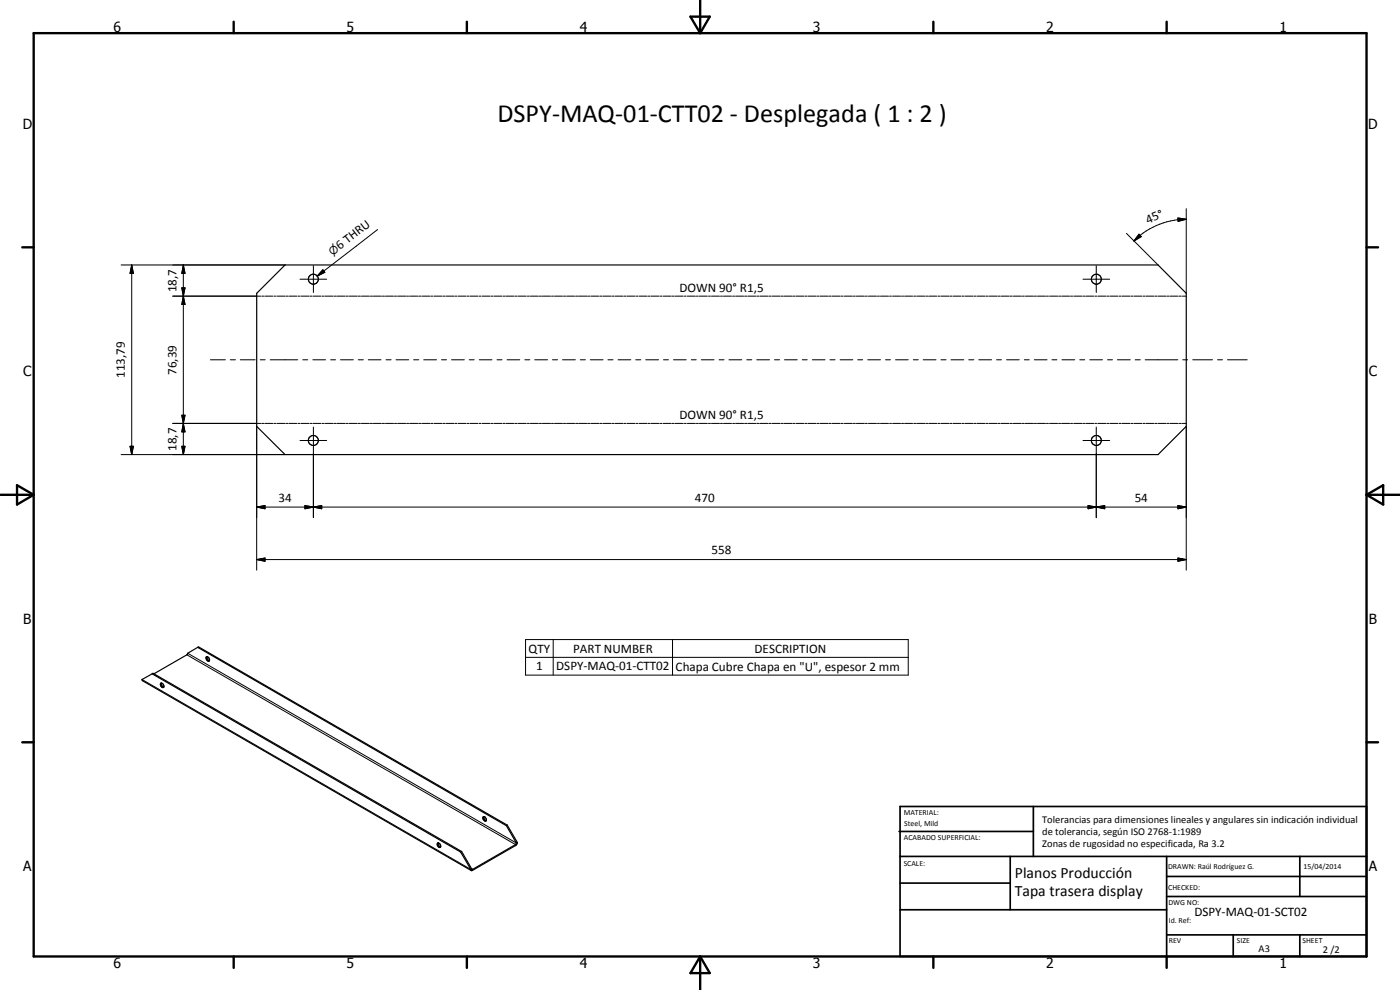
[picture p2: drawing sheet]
<svg xmlns="http://www.w3.org/2000/svg" width="420mm" height="297mm" viewBox="0 0 420 297" stroke-linecap="round" stroke-linejoin="round" font-family="sans-serif">
<g fill="none" stroke="#000" stroke-width=".35">
<path d="M85.5 79.5h262l8.5 8.5v39.9l-8.5 8.5h-262l-8.5-8.5v-39.9zM59.3 194.2l-3 1.8-.2 .5-9.9 5.7M59.3 194.2l.3-.1 92.6 53.5M59.3 194.2l92.7 53.5M61.9 197.1a.73 .73 0 0 1 .9 .4 .73 .73 0 0 1-.2 .9 1.04 1.04 0 0 1-.7-1.3zM62.1 197l.1 .7 .6 .5M45.7 202.2l-3.1 1.7 .2 .4 98.6 56.9M45.7 202.2l.2-.2 92.6 53.5M45.7 202.2l92.5 53.5M48.2 205.1l.1-.1a.82 .82 0 0 1 .7 .4 .82 .82 0 0 1 0 .9 .93 .93 0 0 1-.8-1.2zM48.4 204.9l.2 .9 .5 .4M131.3 253a.74 .74 0 0 1 .8 .4 .74 .74 0 0 1-.2 .9l-.5-.4z"/>
<path d="M131.5 252.9a1.02 1.02 0 0 0 .7 1.2M138.2 255.7l3.1 5.2M138.5 255.5l3.1 5.2M138.5 255.5l-.3 .2M145.1 245a.77 .77 0 0 1 .8 .5 .77 .77 0 0 1-.2 .9 .9 .9 0 0 1-.6-1.4zM145.2 245l.2 .8 .5 .4M152 247.7l3 5.2M152.2 247.6l3.1 5.2M152.2 247.6l-.2 .1M155 252.9l-.3 .5-12.9 7.5-.2-.2M155.3 252.8l-.3 .1M155.3 252.8l-.6 .9-12.9 7.5h-.4"/>
<path d="M141.3 260.9l.1 .3M141.6 260.7l-.3 .2"/>
<circle cx="94.1" cy="83.8" r="1.5"/>
<circle cx="329" cy="83.8" r="1.5"/>
<circle cx="94" cy="132.2" r="1.51"/>
<circle cx="329" cy="132.2" r="1.49"/>
</g>
<g fill="none" stroke="#000" stroke-width=".3">
<path d="M36.4 79.5h49.1M39.5 79.5l.5 2.5h-1zM39.5 79.5v56.9M55 79.5l.5 2.5h-.9zM55 79.5v56.9M94.1 79.8v8M113.3 68.9l-18.1 13.9M329 79.8v8M338.1 70l9.4 9.5M341.8 70.3l.7 .7-2.2 1.3zM353.5 65.4l2.5 .4-2.4 .6zM356 62.6v25.4"/>
<path d="M356 65.8a22.2 22.2 0 0 0-15.7 6.5M51.8 88.9h26.5M54.6 86.4h.9l-.5 2.5zM55 88.9l.5 2.5h-.9zM78.6 88.9h.6M79.4 88.9h2.5M82.2 88.9h.6M83.1 88.9h2.4M85.8 88.9h.6M86.7 88.9h2.4M89.4 88.9h.6M90 83.8h8"/>
<path d="M90.3 88.9h2.4M93 88.9h.6M93.9 88.9h2.4M96.7 88.9h.6M96.9 80.9l.6 .8-2.3 1.1zM97.6 88.9h2.4M100.3 88.9h.6M101.2 88.9h2.4M103.9 88.9h.6M104.8 88.9h2.4M107.5 88.9h.7M108.4 88.9h2.5"/>
<path d="M111.2 88.9h.6M112 88.9h2.5M114.8 88.9h.6M115.7 88.9h2.4M118.4 88.9h.6M119.3 88.9h2.4M122 88.9h.6M122.9 88.9h2.4M125.6 88.9h.7M126.6 88.9h2.4M129.3 88.9h.6M130.2 88.9h2.4"/>
<path d="M132.9 88.9h.6M133.8 88.9h2.4M136.5 88.9h.6M137.4 88.9h2.5M140.2 88.9h.5M141 88.9h2.5M143.8 88.9h.5M144.7 88.9h2.4M147.4 88.9h.6M148.3 88.9h2.4M151 88.9h.6M151.9 88.9h2.4"/>
<path d="M154.6 88.9h.6M155.5 88.9h2.4M158.3 88.9h.6M159.2 88.9h2.4M161.9 88.9h.6M162.8 88.9h2.4M165.5 88.9h.6M166.4 88.9h2.4M169.1 88.9h.6M170 88.9h2.5M172.8 88.9h.6M173.6 88.9h2.5"/>
<path d="M176.3 88.9h.7M177.3 88.9h2.4M180 88.9h.6M180.9 88.9h2.4M183.6 88.9h.6M184.5 88.9h2.4M187.2 88.9h.7M188.2 88.9h2.4M190.9 88.9h.6M191.8 88.9h2.4M194.5 88.9h.6M195.4 88.9h2.4"/>
<path d="M198.1 88.9h.6M199 88.9h2.5M201.7 88.9h.6M202.6 88.9h2.5M205.4 88.9h.5M206.3 88.9h2.4M209 88.9h.6M209.9 88.9h2.4M212.6 88.9h.6M213.5 88.9h2.4M216.2 88.9h.6M217.1 88.9h2.4"/>
<path d="M219.9 88.9h.6M220.8 88.9h2.4M223.5 88.9h.6M224.4 88.9h2.4M227.1 88.9h.6M228 88.9h2.4M230.7 88.9h.6M231.6 88.9h2.4M234.3 88.9h.7M235.2 88.9h2.5M237.9 88.9h.7M238.9 88.9h2.4"/>
<path d="M241.6 88.9h.6M242.5 88.9h2.4M245.2 88.9h.6M246.1 88.9h2.5M248.8 88.9h.7M249.8 88.9h2.4M252.5 88.9h.6M253.4 88.9h2.4M256.1 88.9h.6M257 88.9h2.4M259.7 88.9h.6M260.6 88.9h2.4"/>
<path d="M263.3 88.9h.6M264.2 88.9h2.4M267 88.9h.5M267.9 88.9h2.4M270.6 88.9h.6M271.5 88.9h2.4M274.2 88.9h.6M275.1 88.9h2.4M277.8 88.9h.6M278.7 88.9h2.4M281.5 88.9h.6M282.4 88.9h2.4"/>
<path d="M285.1 88.9h.6M286 88.9h2.4M288.7 88.9h.6M289.6 88.9h2.4M292.3 88.9h.6M293.2 88.9h2.4M295.9 88.9h.7M296.9 88.9h2.4M299.6 88.9h.6M300.5 88.9h2.4M303.2 88.9h.6M304.1 88.9h2.4"/>
<path d="M306.8 88.9h.6M307.7 88.9h2.5M310.4 88.9h.7M311.4 88.9h2.4M314.1 88.9h.6M315 88.9h2.4M317.7 88.9h.6M318.6 88.9h2.4M321.3 88.9h.6M322.2 88.9h2.4M324.9 88.9h.6M325 83.8h8"/>
<path d="M325.8 88.9h2.4M328.6 88.9h.5M329.5 88.9h2.4M332.2 88.9h.6M333.1 88.9h2.4M335.8 88.9h.6M336.7 88.9h2.4M339.4 88.9h.6M340.3 88.9h2.4M343.1 88.9h.6M343.9 88.9h2.5M346.7 88.9h.6"/>
<path d="M347.6 88.9h2.4M350.3 88.9h.6M351.2 88.9h2.4M353.9 88.9h.6M354.8 88.9h1.2M63.1 107.9h4.5M69.1 107.9h1.5M72.1 107.9h4.5M78.1 107.9h1.5M81.1 107.9h8.3M90.9 107.9h1.5M93.9 107.9h3.8"/>
<path d="M99.2 107.9h1.5M102.2 107.9h3.8M107.5 107.9h1.5M110.5 107.9h3.8M115.9 107.9h1.5M118.9 107.9h3.8M124.2 107.9h1.5M127.2 107.9h3.8M132.5 107.9h1.5M135.5 107.9h3.8M140.8 107.9h1.5M143.8 107.9h3.8"/>
<path d="M149.2 107.9h1.5M152.2 107.9h3.8M157.5 107.9h1.5M160.5 107.9h3.8M165.8 107.9h1.5M168.8 107.9h3.9M174.1 107.9h1.6M177.2 107.9h3.8M182.4 107.9h1.6M185.5 107.9h3.8M190.8 107.9h1.5M193.8 107.9h3.8"/>
<path d="M199.1 107.9h1.5M202.1 107.9h3.8M207.5 107.9h1.4M210.5 107.9h3.8M215.8 107.9h1.5M218.8 107.9h3.8M224.1 107.9h1.5M227.1 107.9h3.9M232.4 107.9h1.6M235.4 107.9h3.9M240.8 107.9h1.5M243.8 107.9h3.8"/>
<path d="M249.1 107.9h1.5M252.1 107.9h3.8M257.4 107.9h1.5M260.4 107.9h3.8M265.8 107.9h1.4M268.8 107.9h3.8M274.1 107.9h1.5M277.1 107.9h3.8M282.4 107.9h1.5M285.4 107.9h3.9M290.7 107.9h1.6M293.7 107.9h3.9"/>
<path d="M299.1 107.9h1.5M302.1 107.9h3.8M307.4 107.9h1.5M310.4 107.9h3.8M315.7 107.9h1.5M318.7 107.9h3.8M324.1 107.9h1.4M327.1 107.9h3.8M332.4 107.9h1.5M335.4 107.9h3.8M340.7 107.9h1.5M343.7 107.9h9.8"/>
<path d="M355 107.9h1.4M358 107.9h5.9M365.4 107.9h1.5M368.4 107.9h5.9M36.4 136.4h49.1M39 133.9h1l-.5 2.5zM51.8 127h26.5M54.6 124.6h.9l-.5 2.4zM54.6 133.9h.9l-.5 2.5zM55 127l.5 2.6h-.9zM77 127.9v43.2M78.6 127h.6"/>
<path d="M79.4 127h2.5M82.2 127h.6M83.1 127h2.4M85.8 127h.6M86.7 127h2.4M89.4 127h.6M90 132.2h8M90.3 127h2.4M93 127h.6M93.9 127h2.4M94.1 128.1v27.2M96.7 127h.6"/>
<path d="M97.6 127h2.4M100.3 127h.6M101.2 127h2.4M103.9 127h.6M104.8 127h2.4M107.5 127h.7M108.4 127h2.5M111.2 127h.6M112 127h2.5M114.8 127h.6M115.7 127h2.4M118.4 127h.6"/>
<path d="M119.3 127h2.4M122 127h.6M122.9 127h2.4M125.6 127h.7M126.6 127h2.4M129.3 127h.6M130.2 127h2.4M132.9 127h.6M133.8 127h2.4M136.5 127h.6M137.4 127h2.5M140.2 127h.5"/>
<path d="M141 127h2.5M143.8 127h.5M144.7 127h2.4M147.4 127h.6M148.3 127h2.4M151 127h.6M151.9 127h2.4M154.6 127h.6M155.5 127h2.4M158.3 127h.6M159.2 127h2.4M161.9 127h.6"/>
<path d="M162.8 127h2.4M165.5 127h.6M166.4 127h2.4M169.1 127h.6M170 127h2.5M172.8 127h.6M173.6 127h2.5M176.3 127h.7M177.3 127h2.4M180 127h.6M180.9 127h2.4M183.6 127h.6"/>
<path d="M184.5 127h2.4M187.2 127h.7M188.2 127h2.4M190.9 127h.6M191.8 127h2.4M194.5 127h.6M195.4 127h2.4M198.1 127h.6M199 127h2.5M201.7 127h.6M202.6 127h2.5M205.4 127h.5"/>
<path d="M206.3 127h2.4M209 127h.6M209.9 127h2.4M212.6 127h.6M213.5 127h2.4M216.2 127h.6M217.1 127h2.4M219.9 127h.6M220.8 127h2.4M223.5 127h.6M224.4 127h2.4M227.1 127h.6"/>
<path d="M228 127h2.4M230.7 127h.6M231.6 127h2.4M234.3 127h.7M235.2 127h2.5M237.9 127h.7M238.9 127h2.4M241.6 127h.6M242.5 127h2.4M245.2 127h.6M246.1 127h2.5M248.8 127h.7"/>
<path d="M249.8 127h2.4M252.5 127h.6M253.4 127h2.4M256.1 127h.6M257 127h2.4M259.7 127h.6M260.6 127h2.4M263.3 127h.6M264.2 127h2.4M267 127h.5M267.9 127h2.4M270.6 127h.6"/>
<path d="M271.5 127h2.4M274.2 127h.6M275.1 127h2.4M277.8 127h.6M278.7 127h2.4M281.5 127h.6M282.4 127h2.4M285.1 127h.6M286 127h2.4M288.7 127h.6M289.6 127h2.4M292.3 127h.6"/>
<path d="M293.2 127h2.4M295.9 127h.7M296.9 127h2.4M299.6 127h.6M300.5 127h2.4M303.2 127h.6M304.1 127h2.4M306.8 127h.6M307.7 127h2.5M310.4 127h.7M311.4 127h2.4M314.1 127h.6"/>
<path d="M315 127h2.4M317.7 127h.6M318.6 127h2.4M321.3 127h.6M322.2 127h2.4M324.9 127h.6M325 132.2h8M325.8 127h2.4M328.6 127h.5M329 128.1v27.2M329.5 127h2.4M332.2 127h.6"/>
<path d="M333.1 127h2.4M335.8 127h.6M336.7 127h2.4M339.4 127h.6M340.3 127h2.4M343.1 127h.6M343.9 127h2.5M346.7 127h.6M347.6 127h2.4M350.3 127h.6M351.2 127h2.4M353.9 127h.6"/>
<path d="M354.8 127h1.2M356 127.9v43.2M77 152.1l2.5-.4v1zM77 152.1h279M91.5 151.7l2.6 .4-2.6 .6zM94.1 152.1l2.5-.4v1zM326.5 151.7l2.5 .4-2.5 .6zM329 152.1l2.5-.4v1zM353.5 151.7l2.5 .4-2.5 .6zM77 167.9l2.5-.5v1zM77 167.9h279M353.5 167.4l2.5 .5-2.5 .5z"/>
<path d="M56.1 196.5l98.6 56.9v.3M56.3 196l98.7 56.9M157.7 191.9h114.9v10.7h-114.9zM157.7 197.2h114.9M166 191.9v10.7M201.8 191.9v10.7M42.6 203.9l98.7 57M141.6 260.7l.2 .5"/>
</g>
<g fill="none" stroke="#000" stroke-width=".71">
<path d="M10.1 9.9h400v277.1h-400zM70.1 6.5v3.4M140.1 6.5v3.4M207.2 5h5.8l-2.9 4.9zM210.1 0v9.9M280.1 6.5v3.4M350.1 6.5v3.4M6.7 74.2h3.4M410.1 74.2h3.5M.1 148.5h10M5.1 145.6l5 2.9-5 2.9zM410.1 148.5h10"/>
<path d="M410.1 148.5l5-2.9v5.8zM6.7 222.7h3.4M410.1 222.7h3.5M70.1 287v3.4M140.1 287v3.4M210.1 287v10M210.1 287l2.9 5h-5.8zM280.1 287v3.4M350.1 287v3.4"/>
</g>
<g fill="none" stroke="#000" stroke-width=".51">
<path d="M269.8 249.5h40.3M270.1 242h140v45h-140zM270.1 257h140M303.2 257v16M310.1 242v15M350.1 257v30M390.1 257v12M270.1 265h33.1M270.1 273h80M350.1 269h60M350.1 263h60M350.1 280.5h60"/>
<path d="M370.1 280.5v6.5M390.1 280.5v6.5"/>
</g>
<g fill="#000">
<path d="M341.8 70.3l.7 .7-2.2 1.3zM353.5 65.4l2.5 .4-2.4 .6zM39.5 79.5l.5 2.5h-1zM54.6 86.4h.9l-.5 2.5zM55 88.9l.5 2.5h-.9zM55 79.5l.5 2.5h-.9zM96.9 80.9l.6 .8-2.3 1.1zM39 133.9h1l-.5 2.5zM54.6 124.6h.9l-.5 2.4zM54.6 133.9h.9l-.5 2.5zM55 127l.5 2.6h-.9zM77 152.1l2.5-.4v1z"/>
<path d="M91.5 151.7l2.6 .4-2.6 .6zM94.1 152.1l2.5-.4v1zM326.5 151.7l2.5 .4-2.5 .6zM329 152.1l2.5-.4v1zM353.5 151.7l2.5 .4-2.5 .6zM77 167.9l2.5-.5v1zM353.5 167.4l2.5 .5-2.5 .5z"/>
</g>
<text font-size="7.9" x="149.3" y="36.5">DSPY-MAQ-01-CTT02 - Desplegada ( 1 : 2 )</text>
<g font-size="4.7">
<text x="304.6" y="263.5">Planos Producción</text>
<text x="304.6" y="268.9">Tapa trasera display</text>
</g>
<g font-size="4.2">
<text x="34" y="9.6">6</text>
<text x="104" y="9.6">5</text>
<text x="174" y="9.6">4</text>
<text x="244" y="9.6">3</text>
<text x="314" y="9.6">2</text>
<text x="384" y="9.6">1</text>
<text x="6.8" y="38.7">D</text>
<text x="410.6" y="38.7">D</text>
<text x="7" y="112.9">C</text>
<text x="410.8" y="112.9">C</text>
<text x="7" y="187.1">B</text>
<text x="410.8" y="187.1">B</text>
<text x="7" y="261.4">A</text>
<text x="410.8" y="261.4">A</text>
<text x="34" y="290.4">6</text>
<text x="104" y="290.4">5</text>
<text x="174" y="290.4">4</text>
<text x="244" y="290.4">3</text>
<text x="314" y="290.4">2</text>
<text x="384" y="290.4">1</text>
</g>
<g font-size="3.9">
<text x="344.5" y="67.1" transform="rotate(-22 344.5 67.1)">45°</text>
<text x="102" y="75" transform="rotate(-38 102 75)">6 THRU</text>
<text x="53" y="87.7" transform="rotate(-90 53 87.7)">18,7</text>
<text x="203.9" y="87.6">DOWN 90° R1,5</text>
<text x="37.5" y="113.5" transform="rotate(-90 37.5 113.5)">113,79</text>
<text x="53" y="112.5" transform="rotate(-90 53 112.5)">76,39</text>
<text x="203.9" y="125.8">DOWN 90° R1,5</text>
<text x="53" y="135.3" transform="rotate(-90 53 135.3)">18,7</text>
<text x="83.6" y="150.6">34</text>
<text x="208.6" y="150.6">470</text>
<text x="340.6" y="150.6">54</text>
<text x="213.6" y="166.4">558</text>
<text x="158.7" y="195.8">QTY</text>
<text x="172" y="195.8">PART NUMBER</text>
<text x="226.5" y="195.8">DESCRIPTION</text>
<text x="160.9" y="201.2">1</text>
<text x="167" y="201.2">DSPY-MAQ-01-CTT02</text>
<text x="202.8" y="201.2">Chapa Cubre Chapa en &quot;U&quot;, espesor 2 mm</text>
<text x="358.5" y="275">DSPY-MAQ-01-SCT02</text>
</g>
<text font-size="3.3" x="99.8" y="76.7" transform="rotate(-38 99.8 76.7)">n</text>
<g font-size="3.1">
<text x="312.7" y="246.8">Tolerancias para dimensiones lineales y angulares sin indicación individual</text>
<text x="312.7" y="250.4">de tolerancia, según ISO 2768-1:1989</text>
<text x="312.7" y="254">Zonas de rugosidad no especificada, Ra 3.2</text>
<text x="377.7" y="285.6">A3</text>
<text x="397" y="285.9">2 /2</text>
</g>
<g font-size="2.4">
<text x="271.2" y="244.4">MATERIAL:</text>
<text x="271.3" y="252">ACABADO SUPERFICIAL:</text>
<text x="271.4" y="247.9">Steel, Mild</text>
<text x="271.2" y="259.7">SCALE:</text>
<text x="350.6" y="260.8">DRAWN: Raúl Rodríguez G.</text>
<text x="391.2" y="260.6">15/04/2014</text>
<text x="350.6" y="267">CHECKED:</text>
<text x="350.6" y="271.4">DWG NO:</text>
<text x="350.8" y="276.9">Id. Ref:</text>
<text x="350.8" y="282.8">REV</text>
<text x="371.2" y="282.9">SIZE</text>
<text x="390.9" y="282.9">SHEET</text>
</g>
</svg>
